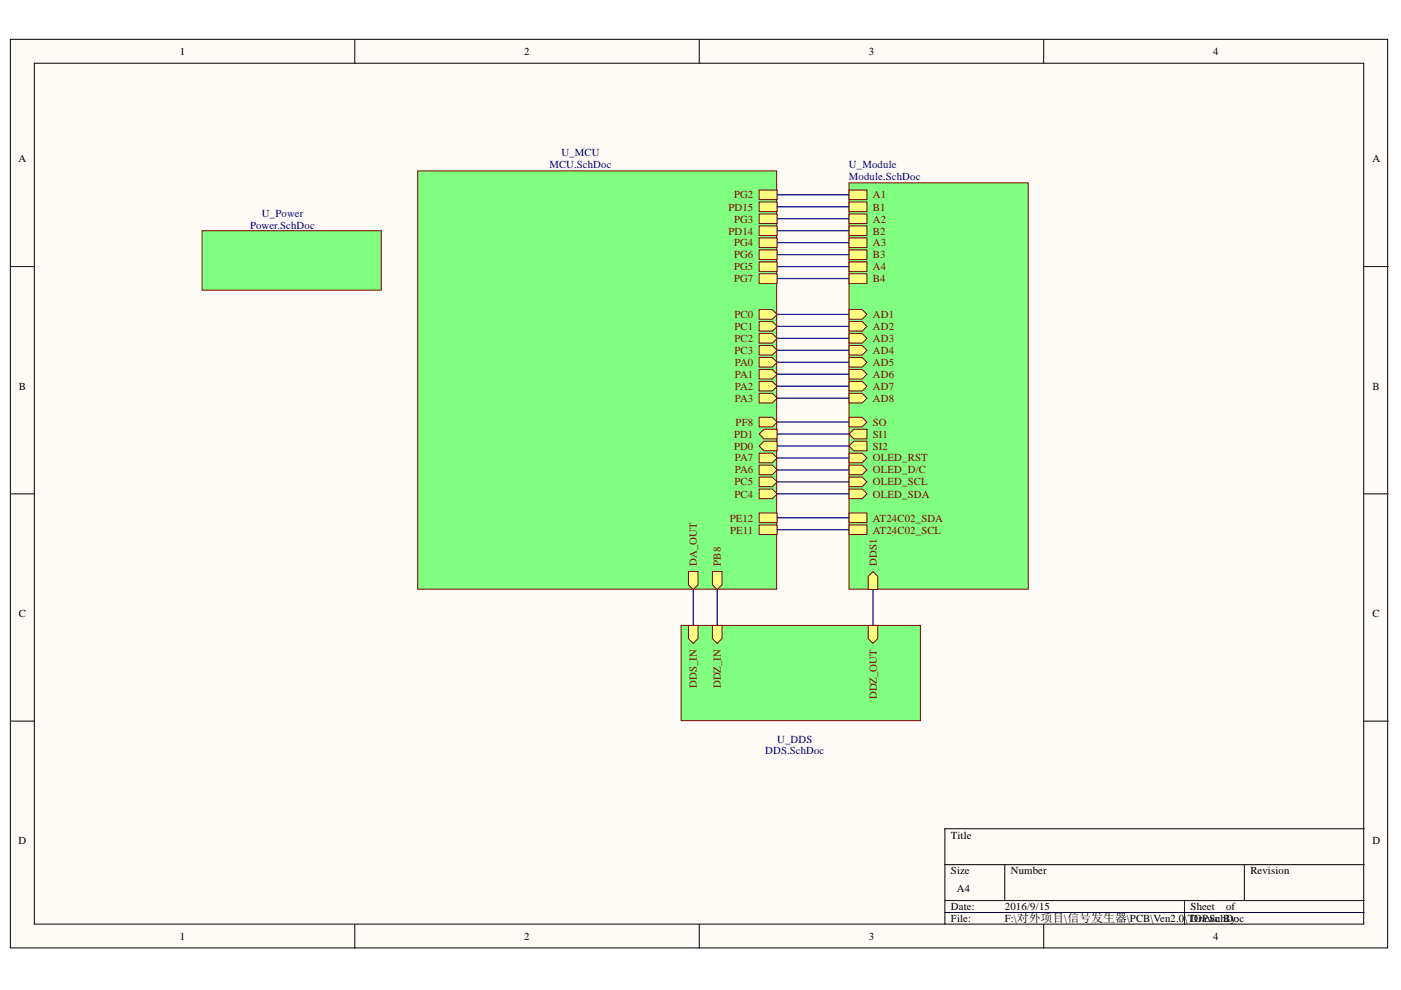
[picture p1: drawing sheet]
<svg xmlns="http://www.w3.org/2000/svg" width="297mm" height="210mm" viewBox="0 0 297 210" stroke-linecap="round" stroke-linejoin="round" font-family="sans-serif">
<g fill="#fffcf8" stroke="#000" stroke-width=".21">
<path d="M2.2 8.3h292v192.7h-292z"/>
<path d="M7.3 13.4h281.8v182.5h-281.8z"/>
</g>
<g fill="none" stroke="#000" stroke-width=".21">
<path d="M75.2 8.3v5.1M148.3 8.3v5.1M221.3 8.3v5.1M2.2 56.5h5.1M289.2 56.5h5.1M2.2 104.7h5.1M289.2 104.7h5.1M2.2 152.9h5.1M289.2 152.9h5.1M289.2 175.7h-88.9v20.3M75.2 196v5.1M148.3 196v5.1"/>
<path d="M200.3 183.3h88.9M200.3 190.9h88.9M200.3 193.5h88.9M213 183.3v7.6M221.3 196v5.1M251.1 190.9v5.1M263.8 183.3v7.6"/>
</g>
<g fill="#80ff80" stroke="#800000" stroke-width=".21">
<path d="M42.8 48.9h38v12.6h-38z"/>
<path d="M180 38.8h38v86.1h-38z"/>
</g>
<path d="M180 111.3h3.8v2h-3.8z" fill-rule="evenodd" fill="#ffff80"/>
<path d="M180 111.3h3.8v2h-3.8z" fill="none" stroke="#800000" stroke-width=".21"/>
<path d="M180 108.8h3.8v2h-3.8z" fill-rule="evenodd" fill="#ffff80"/>
<path d="M180 108.8h3.8v2h-3.8z" fill="none" stroke="#800000" stroke-width=".21"/>
<path d="M180 40.3h3.8v2h-3.8z" fill-rule="evenodd" fill="#ffff80"/>
<path d="M180 40.3h3.8v2h-3.8z" fill="none" stroke="#800000" stroke-width=".21"/>
<path d="M180 42.8h3.8v2.1h-3.8z" fill-rule="evenodd" fill="#ffff80"/>
<path d="M180 42.8h3.8v2.1h-3.8z" fill="none" stroke="#800000" stroke-width=".21"/>
<path d="M180 98.6h2.8l1 1-1 1.1h-2.8z" fill-rule="evenodd" fill="#ffff80"/>
<path d="M180 98.6h2.8l1 1-1 1.1h-2.8z" fill="none" stroke="#800000" stroke-width=".21"/>
<path d="M180 96.1h2.8l1 1-1 1h-2.8z" fill-rule="evenodd" fill="#ffff80"/>
<path d="M180 96.1h2.8l1 1-1 1h-2.8z" fill="none" stroke="#800000" stroke-width=".21"/>
<path d="M180 103.7h2.8l1 1-1 1h-2.8z" fill-rule="evenodd" fill="#ffff80"/>
<path d="M180 103.7h2.8l1 1-1 1h-2.8z" fill="none" stroke="#800000" stroke-width=".21"/>
<path d="M180 101.2h2.8l1 1-1 1h-2.8z" fill-rule="evenodd" fill="#ffff80"/>
<path d="M180 101.2h2.8l1 1-1 1h-2.8z" fill="none" stroke="#800000" stroke-width=".21"/>
<path d="M184.1 122.2l1-1 1 1v2.8h-2z" fill-rule="evenodd" fill="#ffff80"/>
<path d="M184.1 122.2l1-1 1 1v2.8h-2z" fill="none" stroke="#800000" stroke-width=".21"/>
<path d="M180 45.4h3.8v2h-3.8z" fill-rule="evenodd" fill="#ffff80"/>
<path d="M180 45.4h3.8v2h-3.8z" fill="none" stroke="#800000" stroke-width=".21"/>
<path d="M180 47.9h3.8v2h-3.8z" fill-rule="evenodd" fill="#ffff80"/>
<path d="M180 47.9h3.8v2h-3.8z" fill="none" stroke="#800000" stroke-width=".21"/>
<path d="M180 50.4h3.8v2.1h-3.8z" fill-rule="evenodd" fill="#ffff80"/>
<path d="M180 50.4h3.8v2.1h-3.8z" fill="none" stroke="#800000" stroke-width=".21"/>
<path d="M180 53h3.8v2h-3.8z" fill-rule="evenodd" fill="#ffff80"/>
<path d="M180 53h3.8v2h-3.8z" fill="none" stroke="#800000" stroke-width=".21"/>
<path d="M180 55.5h3.8v2h-3.8z" fill-rule="evenodd" fill="#ffff80"/>
<path d="M180 55.5h3.8v2h-3.8z" fill="none" stroke="#800000" stroke-width=".21"/>
<path d="M180 58h3.8v2.1h-3.8z" fill-rule="evenodd" fill="#ffff80"/>
<path d="M180 58h3.8v2.1h-3.8z" fill="none" stroke="#800000" stroke-width=".21"/>
<path d="M180 88.5h2.8l1 1-1 1h-2.8z" fill-rule="evenodd" fill="#ffff80"/>
<path d="M180 88.5h2.8l1 1-1 1h-2.8z" fill="none" stroke="#800000" stroke-width=".21"/>
<path d="M180 92l1-1h2.8v2h-2.8z" fill-rule="evenodd" fill="#ffff80"/>
<path d="M180 92l1-1h2.8v2h-2.8z" fill="none" stroke="#800000" stroke-width=".21"/>
<path d="M180 65.7h2.8l1 1-1 1h-2.8z" fill-rule="evenodd" fill="#ffff80"/>
<path d="M180 65.7h2.8l1 1-1 1h-2.8z" fill="none" stroke="#800000" stroke-width=".21"/>
<path d="M180 68.2h2.8l1 1-1 1h-2.8z" fill-rule="evenodd" fill="#ffff80"/>
<path d="M180 68.2h2.8l1 1-1 1h-2.8z" fill="none" stroke="#800000" stroke-width=".21"/>
<path d="M180 70.7h2.8l1 1-1 1.1h-2.8z" fill-rule="evenodd" fill="#ffff80"/>
<path d="M180 70.7h2.8l1 1-1 1.1h-2.8z" fill="none" stroke="#800000" stroke-width=".21"/>
<path d="M180 73.3h2.8l1 1-1 1h-2.8z" fill-rule="evenodd" fill="#ffff80"/>
<path d="M180 73.3h2.8l1 1-1 1h-2.8z" fill="none" stroke="#800000" stroke-width=".21"/>
<path d="M180 75.8h2.8l1 1-1 1h-2.8z" fill-rule="evenodd" fill="#ffff80"/>
<path d="M180 75.8h2.8l1 1-1 1h-2.8z" fill="none" stroke="#800000" stroke-width=".21"/>
<path d="M180 78.3h2.8l1 1-1 1.1h-2.8z" fill-rule="evenodd" fill="#ffff80"/>
<path d="M180 78.3h2.8l1 1-1 1.1h-2.8z" fill="none" stroke="#800000" stroke-width=".21"/>
<path d="M180 80.9h2.8l1 1-1 1h-2.8z" fill-rule="evenodd" fill="#ffff80"/>
<path d="M180 80.9h2.8l1 1-1 1h-2.8z" fill="none" stroke="#800000" stroke-width=".21"/>
<path d="M180 83.4h2.8l1 1-1 1h-2.8z" fill-rule="evenodd" fill="#ffff80"/>
<path d="M180 83.4h2.8l1 1-1 1h-2.8z" fill="none" stroke="#800000" stroke-width=".21"/>
<path d="M180 94.6l1-1.1h2.8v2.1h-2.8z" fill-rule="evenodd" fill="#ffff80"/>
<path d="M180 94.6l1-1.1h2.8v2.1h-2.8z" fill="none" stroke="#800000" stroke-width=".21"/>
<path d="M88.6 36.2h76.1v88.7h-76.1z" fill="#80ff80" stroke="#800000" stroke-width=".21"/>
<path d="M161 45.4h3.8v2h-3.8z" fill-rule="evenodd" fill="#ffff80"/>
<path d="M161 45.4h3.8v2h-3.8z" fill="none" stroke="#800000" stroke-width=".21"/>
<path d="M161 50.4h3.8v2.1h-3.8z" fill-rule="evenodd" fill="#ffff80"/>
<path d="M161 50.4h3.8v2.1h-3.8z" fill="none" stroke="#800000" stroke-width=".21"/>
<path d="M161 40.3h3.8v2h-3.8z" fill-rule="evenodd" fill="#ffff80"/>
<path d="M161 40.3h3.8v2h-3.8z" fill="none" stroke="#800000" stroke-width=".21"/>
<path d="M161 55.5h3.8v2h-3.8z" fill-rule="evenodd" fill="#ffff80"/>
<path d="M161 55.5h3.8v2h-3.8z" fill="none" stroke="#800000" stroke-width=".21"/>
<path d="M161 42.8h3.8v2.1h-3.8z" fill-rule="evenodd" fill="#ffff80"/>
<path d="M161 42.8h3.8v2.1h-3.8z" fill="none" stroke="#800000" stroke-width=".21"/>
<path d="M161 47.9h3.8v2h-3.8z" fill-rule="evenodd" fill="#ffff80"/>
<path d="M161 47.9h3.8v2h-3.8z" fill="none" stroke="#800000" stroke-width=".21"/>
<path d="M161 53h3.8v2h-3.8z" fill-rule="evenodd" fill="#ffff80"/>
<path d="M161 53h3.8v2h-3.8z" fill="none" stroke="#800000" stroke-width=".21"/>
<path d="M161 58h3.8v2.1h-3.8z" fill-rule="evenodd" fill="#ffff80"/>
<path d="M161 58h3.8v2.1h-3.8z" fill="none" stroke="#800000" stroke-width=".21"/>
<path d="M161 80.9h2.8l1 1-1 1h-2.8z" fill-rule="evenodd" fill="#ffff80"/>
<path d="M161 80.9h2.8l1 1-1 1h-2.8z" fill="none" stroke="#800000" stroke-width=".21"/>
<path d="M161 83.4h2.8l1 1-1 1h-2.8z" fill-rule="evenodd" fill="#ffff80"/>
<path d="M161 83.4h2.8l1 1-1 1h-2.8z" fill="none" stroke="#800000" stroke-width=".21"/>
<path d="M161 96.1h2.8l1 1-1 1h-2.8z" fill-rule="evenodd" fill="#ffff80"/>
<path d="M161 96.1h2.8l1 1-1 1h-2.8z" fill="none" stroke="#800000" stroke-width=".21"/>
<path d="M161 98.6h2.8l1 1-1 1.1h-2.8z" fill-rule="evenodd" fill="#ffff80"/>
<path d="M161 98.6h2.8l1 1-1 1.1h-2.8z" fill="none" stroke="#800000" stroke-width=".21"/>
<path d="M161 103.7h2.8l1 1-1 1h-2.8z" fill-rule="evenodd" fill="#ffff80"/>
<path d="M161 103.7h2.8l1 1-1 1h-2.8z" fill="none" stroke="#800000" stroke-width=".21"/>
<path d="M161 101.2h2.8l1 1-1 1h-2.8z" fill-rule="evenodd" fill="#ffff80"/>
<path d="M161 101.2h2.8l1 1-1 1h-2.8z" fill="none" stroke="#800000" stroke-width=".21"/>
<path d="M161 75.8h2.8l1 1-1 1h-2.8z" fill-rule="evenodd" fill="#ffff80"/>
<path d="M161 75.8h2.8l1 1-1 1h-2.8z" fill="none" stroke="#800000" stroke-width=".21"/>
<path d="M161 78.3h2.8l1 1-1 1.1h-2.8z" fill-rule="evenodd" fill="#ffff80"/>
<path d="M161 78.3h2.8l1 1-1 1.1h-2.8z" fill="none" stroke="#800000" stroke-width=".21"/>
<path d="M161 92l1-1h2.8v2h-2.8z" fill-rule="evenodd" fill="#ffff80"/>
<path d="M161 92l1-1h2.8v2h-2.8z" fill="none" stroke="#800000" stroke-width=".21"/>
<path d="M161 88.5h2.8l1 1-1 1h-2.8z" fill-rule="evenodd" fill="#ffff80"/>
<path d="M161 88.5h2.8l1 1-1 1h-2.8z" fill="none" stroke="#800000" stroke-width=".21"/>
<path d="M151 121.2h2.1v2.8l-1 1-1.1-1z" fill-rule="evenodd" fill="#ffff80"/>
<path d="M151 121.2h2.1v2.8l-1 1-1.1-1z" fill="none" stroke="#800000" stroke-width=".21"/>
<path d="M146 121.2h2v2.8l-1 1-1-1z" fill-rule="evenodd" fill="#ffff80"/>
<path d="M146 121.2h2v2.8l-1 1-1-1z" fill="none" stroke="#800000" stroke-width=".21"/>
<path d="M161 73.3h2.8l1 1-1 1h-2.8z" fill-rule="evenodd" fill="#ffff80"/>
<path d="M161 73.3h2.8l1 1-1 1h-2.8z" fill="none" stroke="#800000" stroke-width=".21"/>
<path d="M161 70.7h2.8l1 1-1 1.1h-2.8z" fill-rule="evenodd" fill="#ffff80"/>
<path d="M161 70.7h2.8l1 1-1 1.1h-2.8z" fill="none" stroke="#800000" stroke-width=".21"/>
<path d="M161 68.2h2.8l1 1-1 1h-2.8z" fill-rule="evenodd" fill="#ffff80"/>
<path d="M161 68.2h2.8l1 1-1 1h-2.8z" fill="none" stroke="#800000" stroke-width=".21"/>
<path d="M161 65.7h2.8l1 1-1 1h-2.8z" fill-rule="evenodd" fill="#ffff80"/>
<path d="M161 65.7h2.8l1 1-1 1h-2.8z" fill="none" stroke="#800000" stroke-width=".21"/>
<path d="M161 108.8h3.8v2h-3.8z" fill-rule="evenodd" fill="#ffff80"/>
<path d="M161 108.8h3.8v2h-3.8z" fill="none" stroke="#800000" stroke-width=".21"/>
<path d="M161 111.3h3.8v2h-3.8z" fill-rule="evenodd" fill="#ffff80"/>
<path d="M161 111.3h3.8v2h-3.8z" fill="none" stroke="#800000" stroke-width=".21"/>
<path d="M161 94.6l1-1.1h2.8v2.1h-2.8z" fill-rule="evenodd" fill="#ffff80"/>
<path d="M161 94.6l1-1.1h2.8v2.1h-2.8z" fill="none" stroke="#800000" stroke-width=".21"/>
<path d="M144.4 132.6h50.7v20.2h-50.7z" fill="#80ff80" stroke="#800000" stroke-width=".21"/>
<path d="M146 132.6h2v2.8l-1 1-1-1z" fill-rule="evenodd" fill="#ffff80"/>
<path d="M146 132.6h2v2.8l-1 1-1-1z" fill="none" stroke="#800000" stroke-width=".21"/>
<path d="M184.1 132.6h2v2.8l-1 1-1-1z" fill-rule="evenodd" fill="#ffff80"/>
<path d="M184.1 132.6h2v2.8l-1 1-1-1z" fill="none" stroke="#800000" stroke-width=".21"/>
<path d="M151 132.6h2.1v2.8l-1 1-1.1-1z" fill-rule="evenodd" fill="#ffff80"/>
<path d="M151 132.6h2.1v2.8l-1 1-1.1-1z" fill="none" stroke="#800000" stroke-width=".21"/>
<g fill="none" stroke="#000080" stroke-width=".25">
<path d="M164.8 41.3h15.2M164.8 43.8h15.2M164.8 46.4h15.2M164.8 48.9h15.2M164.8 51.5h15.2M164.8 54h15.2M164.8 56.5h15.2M164.8 59.1h15.2M164.8 66.7h15.2M164.8 69.2h15.2M164.8 71.7h15.2M164.8 74.3h15.2"/>
<path d="M164.8 76.8h15.2M164.8 79.3h15.2M164.8 81.9h15.2M164.8 84.4h15.2M164.8 89.5h15.2M164.8 92h15.2M164.8 97.1h15.2M164.8 99.6h15.2M164.8 94.6h15.2M164.8 102.2h15.2M164.8 104.7h15.2M164.8 109.8h15.2"/>
<path d="M164.8 112.3h15.2M147 125v7.6M152.1 125v7.6M185.1 125v7.6"/>
</g>
<g font-size="2.3">
<text x="38.1" y="11.6">1</text>
<text x="111.2" y="11.6">2</text>
<text x="184.2" y="11.6">3</text>
<text x="257.2" y="11.6">4</text>
<text x="3.9" y="34.4">A</text>
<text x="291" y="34.4">A</text>
<text x="4" y="82.6">B</text>
<text x="291" y="82.6">B</text>
<text x="4" y="130.8">C</text>
<text x="291" y="130.8">C</text>
<text x="3.9" y="179">D</text>
<text x="201.6" y="177.8">Title</text>
<text x="291" y="179">D</text>
<text x="201.6" y="185.4">Size</text>
<text x="214.3" y="185.4">Number</text>
<text x="265.1" y="185.4">Revision</text>
<text x="202.9" y="189.2">A4</text>
<text x="201.6" y="193">Date:</text>
<text x="201.6" y="195.5">File:</text>
<text x="213" y="193">2016/9/15</text>
<text x="213" y="195.5">F:\对外项目\信号发生器\PCB\Ven2.0</text>
<text x="251.1" y="195.5">\</text>
<text x="251.8" y="195.5">TDOrawn Doc</text>
<text x="252.4" y="193">Sheet</text>
<text x="254.8" y="195.5">P.SchBy:</text>
<text x="260" y="193">of</text>
<text x="38.1" y="199.3">1</text>
<text x="111.2" y="199.3">2</text>
<text x="184.2" y="199.3">3</text>
<text x="257.2" y="199.3">4</text>
</g>
<g font-size="2.3" fill="#000080">
<text x="116.5" y="35.7">MCU.SchDoc</text>
<text x="119" y="33.2">U_MCU</text>
<text x="180" y="35.7">U_Module</text>
<text x="180" y="38.2">Module.SchDoc</text>
<text x="55.5" y="45.9">U_Power</text>
<text x="53" y="48.5">Power.SchDoc</text>
<text x="162.2" y="160">DDS.SchDoc</text>
<text x="164.8" y="157.4">U_DDS</text>
</g>
<g font-size="2.3" fill="#800000">
<text x="154.5" y="44.7">PD15</text>
<text x="155.6" y="47.2">PG3</text>
<text x="155.6" y="42">PG2</text>
<text x="185.1" y="42">A1</text>
<text x="185.1" y="44.7">B1</text>
<text x="185.1" y="47.2">A2</text>
<text x="154.5" y="49.7">PD14</text>
<text x="155.6" y="52.3">PG4</text>
<text x="185.1" y="49.7">B2</text>
<text x="185.1" y="52.3">A3</text>
<text x="155.6" y="57.3">PG5</text>
<text x="155.6" y="54.8">PG6</text>
<text x="155.6" y="59.8">PG7</text>
<text x="185.1" y="54.8">B3</text>
<text x="185.1" y="57.3">A4</text>
<text x="185.1" y="59.8">B4</text>
<text x="155.7" y="70">PC1</text>
<text x="155.7" y="67.4">PC0</text>
<text x="185.1" y="67.4">AD1</text>
<text x="185.1" y="70">AD2</text>
<text x="155.7" y="75">PC3</text>
<text x="155.7" y="72.5">PC2</text>
<text x="155.8" y="77.6">PA0</text>
<text x="185.1" y="72.5">AD3</text>
<text x="185.1" y="75">AD4</text>
<text x="185.1" y="77.6">AD5</text>
<text x="155.8" y="82.6">PA2</text>
<text x="155.8" y="80.1">PA1</text>
<text x="185.1" y="80.1">AD6</text>
<text x="185.1" y="82.6">AD7</text>
<text x="155.8" y="85.2">PA3</text>
<text x="185.1" y="85.2">AD8</text>
<text x="155.6" y="92.8">PD1</text>
<text x="155.6" y="95.3">PD0</text>
<text x="156" y="90.2">PF8</text>
<text x="185.1" y="90.2">SO</text>
<text x="185.1" y="92.8">SI1</text>
<text x="185.1" y="95.3">SI2</text>
<text x="155.8" y="97.8">PA7</text>
<text x="155.8" y="100.4">PA6</text>
<text x="185.1" y="100.4">OLED_D/C</text>
<text x="185.1" y="97.8">OLED_RST</text>
<text x="155.7" y="105.5">PC4</text>
<text x="155.7" y="102.9">PC5</text>
<text x="185.1" y="105.5">OLED_SDA</text>
<text x="185.1" y="102.9">OLED_SCL</text>
<text x="154.7" y="110.6">PE12</text>
<text x="154.8" y="113.1">PE11</text>
<text x="185.1" y="113.1">AT24C02_SCL</text>
<text x="185.1" y="110.6">AT24C02_SDA</text>
<text x="147.8" y="120" transform="rotate(-90 147.8 120)">DA_OUT</text>
<text x="152.8" y="120" transform="rotate(-90 152.8 120)">PB8</text>
<text x="185.9" y="120" transform="rotate(-90 185.9 120)">DDS1</text>
<text x="147.8" y="145.8" transform="rotate(-90 147.8 145.8)">DDS_IN</text>
<text x="152.8" y="146" transform="rotate(-90 152.8 146)">DDZ_IN</text>
<text x="185.9" y="148.2" transform="rotate(-90 185.9 148.2)">DDZ_OUT</text>
</g>
</svg>
